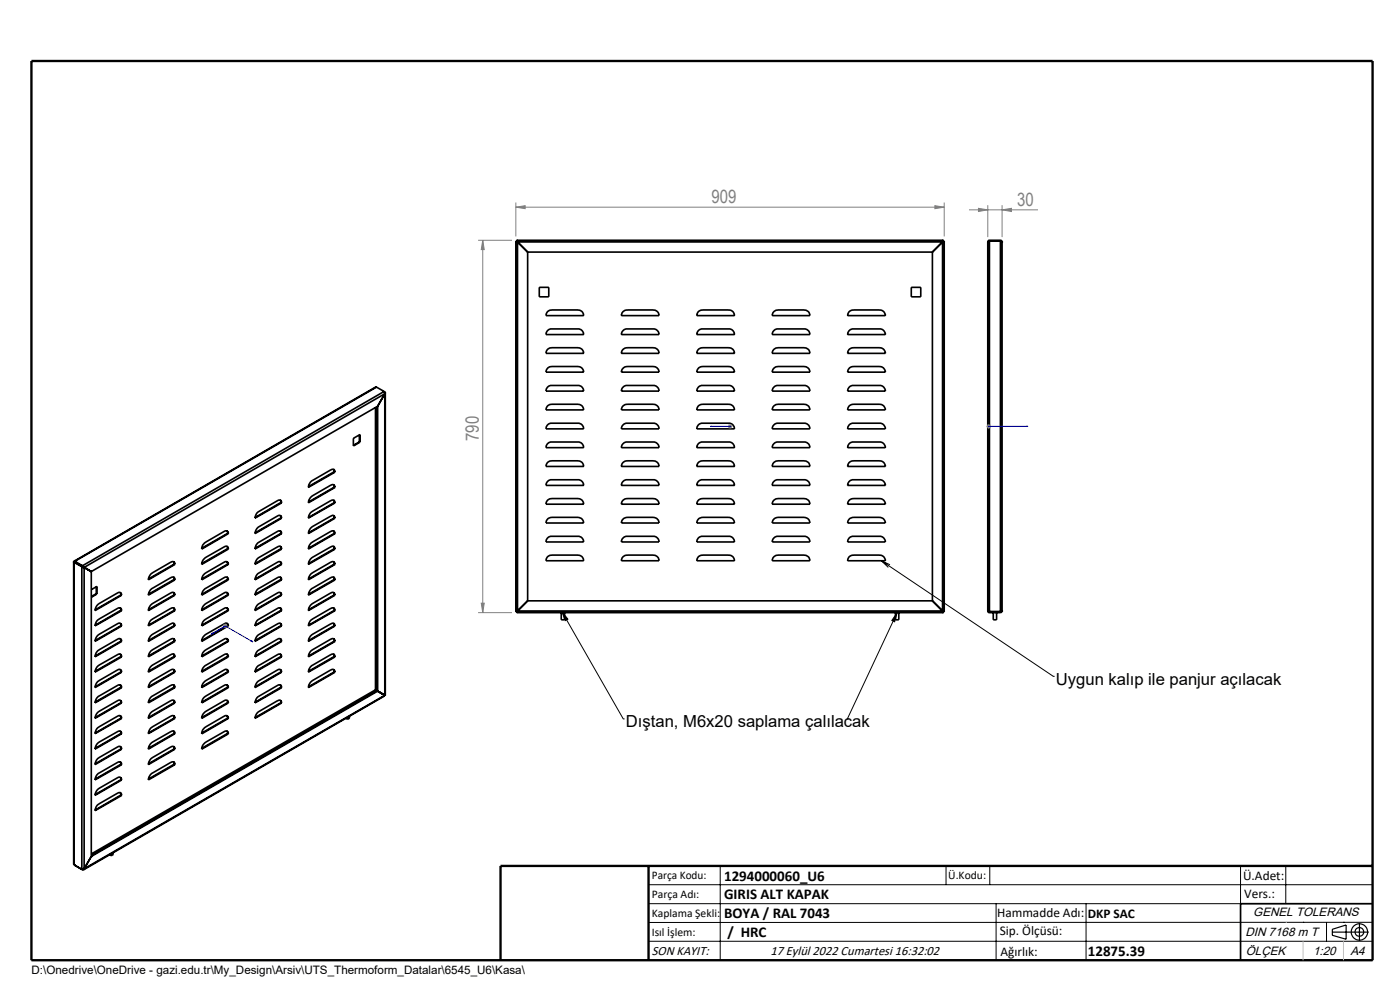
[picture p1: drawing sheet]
<svg xmlns="http://www.w3.org/2000/svg" width="297mm" height="210mm" viewBox="0 0 297 210" stroke-linecap="round" stroke-linejoin="round" font-family="sans-serif">
<g fill="none" stroke="#000" stroke-width=".35">
<path d="M109.4 51.1l.4 .2M109.4 51.1v78.6M109.4 51.1h.2M109.6 51.1l.2 .2M109.6 51l.2 .3M109.6 51v.1M109.6 51h90.5M109.8 51.3v78.3M109.8 51.3l2.1 2.2M109.8 51.3h90.2M111.9 53.5v74M111.9 53.5h85.9"/>
<path d="M197.8 53.5v74M200 51.3v78.3M200 51.3l-2.2 2.2M200.1 51.1l-.1 .2M200.1 51l-.1 .3M200.1 51v.1M200.1 51.1h.2M200.3 51.1l-.3 .2M200.3 51.1v78.6M209.5 51.3v78.3M209.9 51.1l-.4 .2M209.9 51.1l-.1 .1"/>
<path d="M209.9 51l-.4 .3M209.9 51.1h2.3M209.9 51h2.3M209.9 51v79M212.2 51.1l.4 .2M212.2 51l.4 .3M212.2 51.1l.1 .1M212.2 51v79M212.6 51.3h.1M212.6 51.3v78.3M114.4 61h2v2h-2zM116.1 74.2l.5-.4h.4h5.6a1.19 1.19 0 0 1 1.2 1.2h-8z"/>
<path d="M116.1 66.2l.5-.4 .4-.1h5.6a1.19 1.19 0 0 1 1.2 1.2h-8zM116.2 78l.8-.3h5.6a1.19 1.19 0 0 1 1.2 1.2h-8zM116.2 70.1l.6-.3h5.8a1.19 1.19 0 0 1 1.2 1.2h-8l.1-.5zM132.1 74.2l.5-.4h.4h5.6a1.19 1.19 0 0 1 1.2 1.2h-8zM132.1 66.2l.5-.4 .4-.1h5.6a1.19 1.19 0 0 1 1.2 1.2h-8zM132.3 78l.7-.3h5.6a1.19 1.19 0 0 1 1.2 1.2h-8l.2-.6zM132.3 70.1l.5-.3h5.8a1.19 1.19 0 0 1 1.2 1.2h-8l.2-.6zM148.1 74.2l.9-.4h5.6a1.19 1.19 0 0 1 1.2 1.2h-8zM148.1 66.2l.9-.5h5.6a1.19 1.19 0 0 1 1.2 1.2h-8zM148.2 78l.8-.3h5.6a1.19 1.19 0 0 1 1.2 1.2h-8zM148.2 70.1l.6-.3h5.8a1.19 1.19 0 0 1 1.2 1.2h-8l.1-.5zM164.1 74.2l.5-.4h.4h5.6a1.19 1.19 0 0 1 1.2 1.2h-8z"/>
<path d="M164.1 66.2l.5-.4 .4-.1h5.6a1.19 1.19 0 0 1 1.2 1.2h-8zM164.3 78l.7-.3h5.6a1.19 1.19 0 0 1 1.2 1.2h-8l.2-.6zM164.3 70.1l.5-.3h5.8a1.19 1.19 0 0 1 1.2 1.2h-8l.2-.6zM180.1 74.2l.9-.4h5.6a1.19 1.19 0 0 1 1.2 1.2h-8zM180.1 66.2l.9-.5h5.6a1.19 1.19 0 0 1 1.2 1.2h-8zM180.2 78l.8-.3h5.6a1.19 1.19 0 0 1 1.2 1.2h-8zM180.2 70.1l.6-.3h5.8a1.19 1.19 0 0 1 1.2 1.2h-8l.1-.5zM193.3 61h2v2h-2zM70.7 99.5l.2 .5M75 93l1.4-.8v1.6l-1.4 .8zM76.2 93.7l.2 .1M76.2 93.7l-1.2 .8"/>
<path d="M76.2 92.2v1.5M79.7 86.4v59.9M79.9 82.1l-64.1 36.9M79.9 82.1l-64 37M79.9 82.1l1.6 .9M79.9 86.3v60.2M80 86.2v60.3M80.1 86.2h.1M80.1 86.2l-60.7 35M80.1 86.2v60.4M81.5 83l.1 .5M81.5 83l-64 37"/>
<path d="M81.5 83l.1 .1M81.6 83.5h.1M81.6 83.1v.4M81.6 83.5l-63.7 36.9M81.6 83.5l-1.5 2.7M81.6 83.5v64M81.6 83.1v.1M81.7 83.3l-.1 64.2M116.2 98l.8-.3h5.6a1.19 1.19 0 0 1 1.2 1.2h-8zM116.2 94l.6-.2h5.8a1.19 1.19 0 0 1 1.2 1.2h-8l.1-.5zM116.2 90.1l.6-.3h5.8a1.19 1.19 0 0 1 1.2 1.2h-8l.1-.5zM116.2 86l.8-.2h5.6a1.19 1.19 0 0 1 1.2 1.2h-8z"/>
<path d="M116.2 82l.6-.2h5.8a1.19 1.19 0 0 1 1.2 1.2h-8l.1-.5zM132.3 98l.7-.3h5.6a1.19 1.19 0 0 1 1.2 1.2h-8l.2-.6zM132.3 94l.5-.2h5.8a1.19 1.19 0 0 1 1.2 1.2h-8l.2-.6zM132.3 90.1l.5-.3h5.8a1.19 1.19 0 0 1 1.2 1.2h-8l.2-.6zM132.3 86l.7-.2h5.6a1.19 1.19 0 0 1 1.2 1.2h-8l.2-.6zM132.3 82l.5-.2h5.8a1.19 1.19 0 0 1 1.2 1.2h-8l.2-.6zM148.2 98l.8-.3h5.6a1.19 1.19 0 0 1 1.2 1.2h-8zM148.2 94l.6-.2h5.8a1.19 1.19 0 0 1 1.2 1.2h-8l.1-.5zM148.2 90.1l.6-.3h5.8a1.19 1.19 0 0 1 1.2 1.2h-8l.1-.5zM148.2 86l.8-.2h5.6a1.19 1.19 0 0 1 1.2 1.2h-8zM148.2 82l.6-.2h5.8a1.19 1.19 0 0 1 1.2 1.2h-8l.1-.5zM164.1 98.2l.5-.4 .4-.1h5.6a1.19 1.19 0 0 1 1.2 1.2h-8z"/>
<path d="M164.1 94.2l.7-.4h5.8a1.19 1.19 0 0 1 1.2 1.2h-8zM164.1 86.2l.5-.4h.4h5.6a1.19 1.19 0 0 1 1.2 1.2h-8zM164.3 90.1l.5-.3h5.8a1.19 1.19 0 0 1 1.2 1.2h-8l.2-.6zM164.3 82l.5-.2h5.8a1.19 1.19 0 0 1 1.2 1.2h-8l.2-.6zM180.2 98l.8-.3h5.6a1.19 1.19 0 0 1 1.2 1.2h-8zM180.2 94l.6-.2h5.8a1.19 1.19 0 0 1 1.2 1.2h-8l.1-.5zM180.2 90.1l.6-.3h5.8a1.19 1.19 0 0 1 1.2 1.2h-8l.1-.5zM180.2 86l.8-.2h5.6a1.19 1.19 0 0 1 1.2 1.2h-8zM180.2 82l.6-.2h5.8a1.19 1.19 0 0 1 1.2 1.2h-8l.1-.5zM15.6 119.2l.1 64.3M15.7 119.1v.2M15.7 119.3l1.7 .9"/>
<path d="M15.7 119.3v64.2M15.7 119.1l.2 .1M15.8 119.2h.1M15.9 119.2h.1M15.9 119.1l-.1-.1-.1 .1M15.9 119.2l-.2 .1M15.9 119.2l1.6 .9M15.9 119.1v.1M15.9 119.1l1.6 .9M36.8 119.2l.2 .5M37 119.7l-5.5 3.1M37 119.7h.1"/>
<path d="M43.2 118.6l.4-.4 4-2.2a.51 .51 0 0 1 .6-.1 .51 .51 0 0 1 .2 .6l-5.6 3.2zM43.4 115.2l4.2-2.5a.52 .52 0 0 1 .6 0 .52 .52 0 0 1 .2 .5l-5.6 3.3 .2-.8zM48.1 112.6l.2 .5M48.1 115.9l.2 .5M48.1 119.2l.2 .5M48.3 119.7l-5.5 3.1M48.3 113.1l.1 .1M48.3 113.1l-5.5 3.2M48.3 116.4l.1 .1M48.3 116.4l-5.5 3.1M48.3 119.7h.1M54.5 118.6l4.4-2.6a.51 .51 0 0 1 .6-.1 .51 .51 0 0 1 .3 .6l-5.7 3.2z"/>
<path d="M54.5 112.1l4.4-2.7a.53 .53 0 0 1 .6 0 .53 .53 0 0 1 .3 .5l-5.7 3.3zM54.5 108.8l4.4-2.6a.51 .51 0 0 1 .6-.1 .51 .51 0 0 1 .3 .6l-5.7 3.2zM54.6 115.2l4.3-2.5a.53 .53 0 0 1 .6 0 .53 .53 0 0 1 .3 .5l-5.7 3.3 .2-.8zM59.4 106.1l.2 .5M59.4 109.4l.2 .4M59.4 112.6l.2 .5M59.4 115.9l.2 .5M59.4 119.2l.2 .5M59.6 113.1l-5.5 3.2M59.6 109.8l-5.5 3.2M59.6 116.4l-5.5 3.1M59.6 106.6l.2 .1"/>
<path d="M59.6 106.6l-5.5 3.2M59.6 109.8l.2 .1M59.6 113.1l.2 .1M59.6 116.4l.2 .1M59.6 119.7h.2M59.6 119.7l-5.5 3.1M66 118.5l4.2-2.5a.53 .53 0 0 1 .6-.1 .53 .53 0 0 1 .3 .6l-5.7 3.2 .1-.5zM66 115.2l4.2-2.5a.55 .55 0 0 1 .6 0 .55 .55 0 0 1 .3 .5l-5.7 3.3 .1-.6zM66 112l4.2-2.5a.52 .52 0 0 1 .6-.1 .52 .52 0 0 1 .3 .5l-5.7 3.3 .1-.6zM66 108.7l4.2-2.5a.55 .55 0 0 1 .6-.1 .55 .55 0 0 1 .3 .6l-5.7 3.2 .1-.5zM66 105.4l4.2-2.5a.55 .55 0 0 1 .6-.1 .55 .55 0 0 1 .3 .6l-5.7 3.3 .1-.6zM66 102.2l4.2-2.5a.53 .53 0 0 1 .6-.1 .53 .53 0 0 1 .3 .5l-5.7 3.3 .1-.6z"/>
<path d="M70.7 102.8l.2 .5M70.7 106.1l.2 .5M70.7 109.4l.2 .4M70.7 112.6l.2 .5M70.7 115.9l.2 .5M70.7 119.2l.2 .5M70.9 103.3l-5.5 3.2M70.9 119.7l-5.5 3.1M70.9 113.1l-5.5 3.2M70.9 100l.2 .1M70.9 100l-5.5 3.2M70.9 116.4l-5.5 3.1"/>
<path d="M70.9 103.3l.2 .1M70.9 106.6l.2 .1M70.9 106.6l-5.5 3.2M70.9 109.8l.2 .1M70.9 109.8l-5.5 3.2M70.9 113.1l.2 .1M70.9 116.4l.2 .1M70.9 119.7h.2M116.2 118l.8-.3h5.6a1.19 1.19 0 0 1 1.2 1.2h-8zM116.2 114l.6-.2h5.8a1.19 1.19 0 0 1 1.2 1.2h-8l.1-.5zM116.2 110l.8-.3h5.6a1.19 1.19 0 0 1 1.2 1.2h-8zM116.2 106l.8-.2h5.6a1.19 1.19 0 0 1 1.2 1.2h-8l.1-.5z"/>
<path d="M116.2 102.1l.6-.3h5.8a1.19 1.19 0 0 1 1.2 1.2h-8l.1-.5zM132.3 118l.7-.3h5.6a1.19 1.19 0 0 1 1.2 1.2h-8l.2-.6zM132.3 114l.5-.2h5.8a1.19 1.19 0 0 1 1.2 1.2h-8l.2-.6zM132.3 110l.7-.3h5.6a1.19 1.19 0 0 1 1.2 1.2h-8l.2-.6zM132.3 106l.7-.2h5.6a1.19 1.19 0 0 1 1.2 1.2h-8l.2-.6zM132.3 102.1l.5-.3h5.8a1.19 1.19 0 0 1 1.2 1.2h-8l.2-.6zM148.2 118l.8-.3h5.6a1.19 1.19 0 0 1 1.2 1.2h-8zM148.2 114l.6-.2h5.8a1.19 1.19 0 0 1 1.2 1.2h-8l.1-.5zM148.2 110l.8-.3h5.6a1.19 1.19 0 0 1 1.2 1.2h-8zM148.2 106l.8-.2h5.6a1.19 1.19 0 0 1 1.2 1.2h-8l.1-.5zM148.2 102.1l.6-.3h5.8a1.19 1.19 0 0 1 1.2 1.2h-8l.1-.5zM164.1 118.2l.5-.4 .4-.1h5.6a1.19 1.19 0 0 1 1.2 1.2h-8z"/>
<path d="M164.1 114.2l.7-.4h5.8a1.19 1.19 0 0 1 1.2 1.2h-8zM164.1 102.2l.7-.4h5.8a1.19 1.19 0 0 1 1.2 1.2h-8zM164.3 110l.7-.3h5.6a1.19 1.19 0 0 1 1.2 1.2h-8l.2-.6zM164.3 106l.7-.2h5.6a1.19 1.19 0 0 1 1.2 1.2h-8l.2-.6zM180.1 118.2l.9-.5h5.6a1.19 1.19 0 0 1 1.2 1.2h-8zM180.1 114.2l.7-.4h5.8a1.19 1.19 0 0 1 1.2 1.2h-8zM180.2 110l.8-.3h5.6a1.19 1.19 0 0 1 1.2 1.2h-8zM180.2 106l.8-.2h5.6a1.19 1.19 0 0 1 1.2 1.2h-8l.1-.5zM180.2 102.1l.6-.3h5.8a1.19 1.19 0 0 1 1.2 1.2h-8l.1-.5zM17.4 120.2l.5 .2M17.4 120.2v64.2l.5-.1M17.5 120.1l.2 .2"/>
<path d="M17.5 120l.4 .4M17.5 120.1l-.1 .1M17.5 120v.1M17.7 120.3l.2 .1M17.7 120.3l1.7 .9M17.9 120.4v63.9M19.2 121.2h.2M19.4 121.2v60.5M19.4 125.1l1.2-.7v1.6M20.4 125.9l.2 .1M20.4 125.9l-1 .6M20.4 124.5v1.4"/>
<path d="M20.6 135l.4-.4 4-2.3a.53 .53 0 0 1 .6-.1 .53 .53 0 0 1 .2 .6l-5.7 3.3zM20.6 131.7l4.4-2.7a.51 .51 0 0 1 .6 0 .51 .51 0 0 1 .2 .5l-5.7 3.3zM20.6 126l-1.2 .7M20.7 138.1l4.3-2.5a.53 .53 0 0 1 .6-.1 .53 .53 0 0 1 .2 .6l-5.7 3.2 .3-.7zM20.8 128.2l4.2-2.4a.53 .53 0 0 1 .6-.1 .53 .53 0 0 1 .2 .6l-5.7 3.2 .3-.7zM25.5 125.7l.2 .5M25.5 128.9l.2 .5M25.5 132.2l.2 .5M25.5 135.5l.2 .5M25.5 138.7l.2 .5M25.7 126.2l.1 .1M25.7 126.2l-5.5 3.2"/>
<path d="M25.7 129.4l.1 .1M25.7 129.4l-5.5 3.2M25.7 132.7l.1 .1M25.7 132.7l-5.5 3.2M25.7 136l.1 .1M25.7 136l-5.5 3.2M25.7 139.2l.1 .1M25.7 139.2l-5.5 3.2M31.9 135l.4-.4 4-2.3a.5 .5 0 0 1 .6-.1 .5 .5 0 0 1 .2 .6l-5.6 3.3zM31.9 131.7l4.4-2.7a.52 .52 0 0 1 .6 0 .52 .52 0 0 1 .2 .5l-5.6 3.3zM31.9 128.4l.4-.4 4-2.2a.52 .52 0 0 1 .6-.1 .52 .52 0 0 1 .2 .6l-5.6 3.2zM31.9 125.2l4.4-2.7a.51 .51 0 0 1 .6-.1 .51 .51 0 0 1 .2 .6l-5.6 3.3z"/>
<path d="M32 138.1l4.3-2.5a.52 .52 0 0 1 .6-.1 .52 .52 0 0 1 .2 .6l-5.6 3.2 .1-.5zM32 121.7l4.3-2.5a.52 .52 0 0 1 .6 0 .52 .52 0 0 1 .2 .5l-5.6 3.3 .1-.6zM36.8 122.4l.2 .5M36.8 125.7l.2 .5M36.8 128.9l.2 .6M36.8 132.2l.2 .5M36.8 135.5l.2 .5M36.8 138.7l.2 .5M37 129.5l-5.5 3.1M37 136l-5.5 3.2M37 122.9l.1 .1M37 122.9l-5.5 3.2"/>
<path d="M37 139.2l-5.5 3.2M37 126.2l.1 .1M37 126.2l-5.5 3.2M37 129.5h.1M37 132.7l.1 .1M37 132.7l-5.5 3.2M37 136l.1 .1M37 139.2l.1 .1M43.2 135l.4-.4 4-2.3a.5 .5 0 0 1 .6-.1 .5 .5 0 0 1 .2 .6l-5.6 3.3zM43.2 131.7l4.4-2.7a.52 .52 0 0 1 .6 0 .52 .52 0 0 1 .2 .5l-5.6 3.3zM43.2 128.4l.4-.4 4-2.2a.52 .52 0 0 1 .6-.1 .52 .52 0 0 1 .2 .6l-5.6 3.2zM43.2 125.2l4.4-2.7a.51 .51 0 0 1 .6-.1 .51 .51 0 0 1 .2 .6l-5.6 3.3z"/>
<path d="M43.4 138.1l4.2-2.5a.52 .52 0 0 1 .6-.1 .52 .52 0 0 1 .2 .6l-5.6 3.2 .2-.7zM43.4 121.7l4.2-2.5a.52 .52 0 0 1 .6 0 .52 .52 0 0 1 .2 .5l-5.6 3.3 .2-.7zM48.1 122.4l.2 .5M48.1 125.7l.2 .5M48.1 128.9l.2 .6M48.1 132.2l.2 .5M48.1 135.5l.2 .5M48.1 138.7l.2 .5M48.3 126.2l-5.5 3.2M48.3 136l-5.5 3.2M48.3 122.9l.1 .1M48.3 122.9l-5.5 3.2"/>
<path d="M48.3 139.2l-5.5 3.2M48.3 126.2l.1 .1M48.3 129.5h.1M48.3 129.5l-5.5 3.1M48.3 132.7l.1 .1M48.3 132.7l-5.5 3.2M48.3 136l.1 .1M48.3 139.2l.1 .1M54.5 135l4.4-2.7a.51 .51 0 0 1 .6-.1 .51 .51 0 0 1 .3 .6l-5.7 3.3zM54.5 131.7l4.4-2.7a.53 .53 0 0 1 .6 0 .53 .53 0 0 1 .3 .5l-5.7 3.3zM54.5 128.4l4.4-2.6a.53 .53 0 0 1 .6-.1 .53 .53 0 0 1 .3 .6l-5.7 3.2zM54.5 125.2l4.4-2.7a.51 .51 0 0 1 .6-.1 .51 .51 0 0 1 .3 .6l-5.7 3.3z"/>
<path d="M54.6 138.1l4.3-2.5a.53 .53 0 0 1 .6-.1 .53 .53 0 0 1 .3 .6l-5.7 3.2 .2-.7zM54.6 121.7l4.3-2.5a.53 .53 0 0 1 .6 0 .53 .53 0 0 1 .3 .5l-5.7 3.3 .2-.7zM59.4 122.4l.2 .5M59.4 125.7l.2 .5M59.4 128.9l.2 .6M59.4 132.2l.2 .5M59.4 135.5l.2 .5M59.4 138.7l.2 .5M59.6 129.5l-5.5 3.1M59.6 132.7l-5.5 3.2M59.6 126.2l-5.5 3.2M59.6 122.9l.2 .1"/>
<path d="M59.6 122.9l-5.5 3.2M59.6 126.2l.2 .1M59.6 129.5h.2M59.6 132.7l.2 .1M59.6 136l.2 .1M59.6 136l-5.5 3.2M59.6 139.2l.2 .1M59.6 139.2l-5.5 3.2M66 138.1l4.2-2.5a.55 .55 0 0 1 .6-.1 .55 .55 0 0 1 .3 .6l-5.7 3.2 .1-.5zM66 134.8l4.2-2.5a.52 .52 0 0 1 .6-.1 .52 .52 0 0 1 .3 .6l-5.7 3.3 .1-.6zM66 131.5l4.2-2.5a.55 .55 0 0 1 .6 0 .55 .55 0 0 1 .3 .5l-5.7 3.3 .1-.6zM66 128.3l4.2-2.5a.55 .55 0 0 1 .6-.1 .55 .55 0 0 1 .3 .6l-5.7 3.2 .1-.5z"/>
<path d="M66 125l4.2-2.5a.53 .53 0 0 1 .6-.1 .53 .53 0 0 1 .3 .6l-5.7 3.3 .1-.6zM66 121.7l4.2-2.5a.55 .55 0 0 1 .6 0 .55 .55 0 0 1 .3 .5l-5.7 3.3 .1-.6zM70.7 122.4l.2 .5M70.7 125.7l.2 .5M70.7 128.9l.2 .6M70.7 132.2l.2 .5M70.7 135.5l.2 .5M70.7 138.7l.2 .5M70.9 136l-5.5 3.2M70.9 129.5l-5.5 3.1M70.9 132.7l-5.5 3.2M70.9 122.9l.2 .1"/>
<path d="M70.9 122.9l-5.5 3.2M70.9 126.2l.2 .1M70.9 126.2l-5.5 3.2M70.9 129.5h.2M70.9 132.7l.2 .1M70.9 136l.2 .1M70.9 139.2l.2 .1M70.9 139.2l-5.5 3.2M109.4 129.7h.2M109.6 130h90.5M109.6 129.7v.3M109.8 129.6l-.2 .4"/>
<path d="M109.8 129.6l-.2 .1M109.8 129.6l-.4 .1M109.8 129.6h90.2M111.9 127.5l-2.1 2.1M111.9 127.5h85.9M119.1 130v1.5h.7v-1.5M190 130v1.5h.7v-1.5M197.8 127.5l2.2 2.1M200 129.6l.1 .4M200 129.6l.1 .1M200 129.6l.3 .1M200.1 129.7v.3"/>
<path d="M200.1 129.7h.2M209.5 129.6l.4 .1M209.5 129.6l.4 .4M209.8 129.7h.1M209.9 130h2.3M209.9 129.7h2.3M210.7 130v1.5h.7v-1.5M212.2 129.7h.1M212.6 129.6l-.4 .1M212.6 129.6l-.4 .4M212.6 129.6h.1M20.6 141.5l.4-.4 4-2.3a.51 .51 0 0 1 .6 0 .51 .51 0 0 1 .2 .5l-5.7 3.3z"/>
<path d="M20.7 154.4l4.3-2.5a.53 .53 0 0 1 .6 0 .53 .53 0 0 1 .2 .5l-5.7 3.2 .3-.7zM20.7 147.9l4.3-2.5a.51 .51 0 0 1 .6-.1 .51 .51 0 0 1 .2 .6l-5.7 3.2 .3-.7zM20.7 144.6l4.3-2.5a.53 .53 0 0 1 .6 0 .53 .53 0 0 1 .2 .5l-5.7 3.3 .3-.8zM20.8 157.5l4.2-2.3a.51 .51 0 0 1 .6-.1 .51 .51 0 0 1 .2 .5l-5.7 3.3 .3-.7zM20.8 151l4.2-2.4a.53 .53 0 0 1 .6 0 .53 .53 0 0 1 .2 .5l-5.7 3.3 .3-.7zM25.5 142l.2 .5M25.5 145.3l.2 .5M25.5 148.5l.2 .5M25.5 151.8l.2 .5M25.5 155.1l.2 .5M25.5 158.4l.2 .4M25.7 142.5l.1 .1"/>
<path d="M25.7 142.5l-5.5 3.2M25.7 145.8l.1 .1M25.7 145.8l-5.5 3.1M25.7 149l.1 .1M25.7 149l-5.5 3.2M25.7 152.3l.1 .1M25.7 152.3l-5.5 3.2M25.7 155.6h.1M25.7 155.6l-5.5 3.1M25.7 158.8l.1 .1M25.7 158.8l-5.5 3.2M31.9 157.8l.4-.4 4-2.2a.5 .5 0 0 1 .6-.1 .5 .5 0 0 1 .2 .5l-5.6 3.3z"/>
<path d="M31.9 148l4.4-2.6a.51 .51 0 0 1 .6-.1 .51 .51 0 0 1 .2 .6l-5.6 3.2zM31.9 141.5l.4-.4 4-2.3a.51 .51 0 0 1 .6 0 .51 .51 0 0 1 .2 .5l-5.6 3.3zM32 154.4l4.3-2.5a.52 .52 0 0 1 .6-.1 .52 .52 0 0 1 .2 .6l-5.6 3.2 .1-.5zM32 151.2l4.3-2.6a.52 .52 0 0 1 .6 0 .52 .52 0 0 1 .2 .5l-5.6 3.3 .1-.6zM32 144.6l4.3-2.5a.52 .52 0 0 1 .6-.1 .52 .52 0 0 1 .2 .6l-5.6 3.3 .1-.6zM36.8 142l.2 .5M36.8 145.3l.2 .5M36.8 148.5l.2 .5M36.8 151.8l.2 .5M36.8 155.1l.2 .5M36.8 158.4l.2 .4M37 152.3l-5.5 3.2"/>
<path d="M37 155.6l-5.5 3.1M37 142.5l.1 .1M37 142.5l-5.5 3.2M37 145.8l.1 .1M37 145.8l-5.5 3.1M37 149l.1 .1M37 149l-5.5 3.2M37 152.3l.1 .1M37 155.6h.1M37 158.8l.1 .1M37 158.8l-5.5 3.2M43.2 157.8l.4-.4 4-2.2a.51 .51 0 0 1 .6-.1 .51 .51 0 0 1 .2 .6l-5.6 3.2z"/>
<path d="M43.2 151.3l.4-.4 4-2.3a.52 .52 0 0 1 .6 0 .52 .52 0 0 1 .2 .5l-5.6 3.3zM43.2 148l4.4-2.6a.51 .51 0 0 1 .6-.1 .51 .51 0 0 1 .2 .6l-5.6 3.2zM43.2 144.8l.4-.4 4-2.3a.52 .52 0 0 1 .6-.1 .52 .52 0 0 1 .2 .6l-5.6 3.3v-.4zM43.2 141.5l4.4-2.7a.51 .51 0 0 1 .6 0 .51 .51 0 0 1 .2 .5l-5.6 3.3zM43.4 154.4l4.2-2.5a.52 .52 0 0 1 .6-.1 .52 .52 0 0 1 .2 .6l-5.6 3.3 .2-.8zM48.1 142l.2 .5M48.1 145.3l.2 .5M48.1 148.5l.2 .5M48.1 151.8l.2 .5M48.1 155.1l.2 .5M48.3 142.5l-5.5 3.2M48.3 152.3l-5.5 3.2"/>
<path d="M48.3 155.6l-5.5 3.1M48.3 142.5l.1 .1M48.3 145.8l.1 .1M48.3 145.8l-5.5 3.2M48.3 149l.1 .1M48.3 149l-5.5 3.2M48.3 152.3l.1 .1M48.3 155.6l.1 .1M54.5 148l4.4-2.6a.51 .51 0 0 1 .6-.1 .51 .51 0 0 1 .3 .6l-5.7 3.2zM54.5 144.8l4.4-2.7a.53 .53 0 0 1 .6 0 .53 .53 0 0 1 .3 .5l-5.7 3.3zM54.5 141.5l4.4-2.7a.51 .51 0 0 1 .6 0 .51 .51 0 0 1 .3 .5l-5.7 3.3zM54.6 151.2l4.3-2.6a.53 .53 0 0 1 .6 0 .53 .53 0 0 1 .3 .5l-5.7 3.3 .2-.7z"/>
<path d="M59.4 142l.2 .5M59.4 145.3l.2 .5M59.4 148.5l.2 .5M59.6 149l-5.5 3.2M59.6 142.5l-5.5 3.2M59.6 142.5l.2 .1M59.6 145.8l.2 .1M59.6 145.8l-5.5 3.2M59.6 149l.2 .1M66 144.6l4.2-2.5a.55 .55 0 0 1 .6-.1 .55 .55 0 0 1 .3 .6l-5.7 3.3 .1-.6zM66 141.3l4.2-2.5a.53 .53 0 0 1 .6 0 .53 .53 0 0 1 .3 .5l-5.7 3.3 .1-.6zM70.7 142l.2 .5"/>
<path d="M70.9 142.5l.2 .1M70.9 142.5l-5.5 3.2M74.1 151.9l-.1 .6h-.4l-.2-.1M79.7 146.3l.2 .2M79.7 146.3l-60.3 34.8M79.9 146.5l-60.5 34.9M79.9 146.5h.1M79.9 146.5l1.6 .9M80 146.5l.1 .1M80 146.5l-60.6 35M80 146.5l1.5 .9M80.1 146.6l-60.7 35.1"/>
<path d="M80.1 146.6l1.5 .9M81.5 147.4h.1M81.5 147.4l.1 .1M81.6 147.5l-63.9 37M81.6 147.5l-63.7 36.8M20.6 170.9l4.4-2.7a.51 .51 0 0 1 .6 0 .51 .51 0 0 1 .2 .5l-5.7 3.3zM20.7 160.9l4.3-2.5a.53 .53 0 0 1 .6 0 .53 .53 0 0 1 .2 .5l-5.7 3.3 .3-.7zM20.8 167.3l4.2-2.3a.53 .53 0 0 1 .6-.1 .53 .53 0 0 1 .2 .5l-5.7 3.3 .3-.7zM20.8 164.1l4.2-2.4a.51 .51 0 0 1 .6-.1 .51 .51 0 0 1 .2 .6l-5.7 3.2 .3-.7zM25.5 161.6l.2 .5M25.5 164.9l.2 .5M25.5 168.1l.2 .5"/>
<path d="M25.7 162.1l.1 .1M25.7 162.1l-5.5 3.2M25.7 165.4h.1M25.7 165.4l-5.5 3.1M25.7 168.6l.1 .1M25.7 168.6l-5.5 3.2M32 164.2l4.3-2.5a.51 .51 0 0 1 .6-.1 .51 .51 0 0 1 .2 .6l-5.6 3.2 .1-.5zM32 160.9l4.3-2.5a.52 .52 0 0 1 .6 0 .52 .52 0 0 1 .2 .5l-5.6 3.3 .1-.6zM36.8 161.6l.2 .5M37 162.1l.1 .1M37 162.1l-5.5 3.2M15.7 183.5l1.8 1"/>
<path d="M15.9 183.5h.1M17.5 184.4v.1M17.9 184.3h.1M17.9 184.3l-.2 .2h-.2M19.4 181.7h.1M19.4 181.7l-1.5 2.6M24 180.9v.4a.4 .4 0 0 1-.7 0M291.2 191.7h-28v12"/>
</g>
<g fill="none" stroke="#000" stroke-width=".21">
<path d="M187 118.9l36.4 24.6M187 118.9l1.8 .9M187 118.9l1.5 1.5M119.2 129.7l1.3 1.6-.6 .3zM119.2 129.7l13 22.8M190.3 130l-.5 1.9-.6-.3zM190.3 130l-10.6 22.5M132.2 152.5h.1M179.7 152.5h.1M223.4 143.5h.1M137.6 187.7h153.6M137.6 191.7h153.6"/>
<path d="M137.6 199.7h153.6M152.8 183.7v20M200.7 183.7v4M210 183.7v4M211.3 191.7v12M230.4 191.7v12M263.2 183.7v20M272.8 183.7v8M276.4 195.6h.1M281.4 195.6v4.1M285 195.6h.1M291.2 195.6l-153.6 .1"/>
</g>
<g fill="none" stroke="#000" stroke-width=".25">
<path d="M282.6 197.7h7.8M282.6 197.1l3-.9v3l-3-.8zM288.4 195.8v3.8M106.2 203.7h185"/>
<circle cx="288.4" cy="197.7" r="1.74"/>
<circle cx="288.4" cy="197.7" r=".93"/>
</g>
<path d="M150.7 90.4h4.2M150.7 90.4h.4h-.4M154.8 90.4h.2zM154.9 90.4h.1M209.7 90.4h.2zM209.8 90.4h.1M209.8 90.4h8.3M218.1 90.4h-.4h.4M44.8 134.5l3-1.7 5.9 3.4M44.8 134.5l.2-.2h.2zM53.3 136h.1l.3 .2z" fill="none" stroke="#00f" stroke-width=".21"/>
<g fill="none" stroke="#808080" stroke-width=".21">
<path d="M101.4 51h7.2M102.4 51l.3 1.9h-.6zM102.4 51v79M109.4 43.9l2-.3v.7zM109.4 43v7.2M109.4 43.9h90.9M198.3 43.6l2 .3-2 .4zM200.3 43v7.2M205.6 44.5h14.6M207.6 44.2l1.9 .3-1.9 .4zM209.5 43.5v6.8M212.6 44.5l2-.3v.7z"/>
<path d="M212.6 43.5v6.8M154.4 90.4h1M154.5 90.1l.7 .7M154.9 89.9v1.1M155.2 90.1l-.7 .7M209.3 90.4h1M209.4 90.1l.7 .7M209.8 89.9v1.1M210.1 90.1l-.7 .7M47.3 132.8h1M47.4 132.4l.7 .7M47.8 132.3v1"/>
<path d="M48.1 132.4l-.7 .7M101.4 130h7.2M102.1 127.9h.6l-.3 2.1z"/>
</g>
<path d="M6.7 12.9h284.5v190.8h-284.5zM137.6 183.7v20M291.2 183.7h-185v20" fill="none" stroke="#000" stroke-width=".5"/>
<path d="M276.4 199.7v4M285 199.7v4" fill="none" stroke="#c0c0c0" stroke-width=".21"/>
<path d="M272.8 195.6h.1" fill="none" stroke="#c0c0c0" stroke-width=".25"/>
<path d="M190.3 130l-.5 1.9-.6-.3zM119.2 129.7l1.3 1.6-.6 .3z" fill="#000"/>
<g fill="#00f">
<path d="M150.7 90.4h.4zM154.8 90.4h.2z"/>
<path d="M209.7 90.4h.2zM217.7 90.4h.4z"/>
<path d="M44.8 134.5l.2-.2h.2zM53.3 136h.1l.3 .2z"/>
</g>
<g fill="#808080">
<path d="M109.4 43.9l2-.3v.7zM198.3 43.6l2 .3-2 .4z"/>
<path d="M102.4 51l.3 1.9h-.6zM102.1 127.9h.6l-.3 2.1z"/>
<path d="M207.6 44.2l1.9 .3-1.9 .4zM212.6 44.5l2-.3v.7z"/>
</g>
<g font-size="3.9" fill="#808080">
<text x="151" y="43.1">909</text>
<text x="215.8" y="43.6">30</text>
<text x="101.6" y="93.6" transform="rotate(-90 101.6 93.6)">790</text>
</g>
<g font-size="3.5">
<text x="224" y="145.3">Uygun kalıp ile panjur açılacak</text>
<text x="132.8" y="154.3">Dıştan, M6x20 saplama çalılacak</text>
</g>
<g font-size="3.2">
<text x="153.6" y="190.8">GIRIS ALT KAPAK</text>
<text x="153.6" y="186.8">1294000060_U6</text>
<text x="153.6" y="194.8">BOYA / RAL 7043</text>
<text x="154.3" y="198.8">/ HRC</text>
<text x="230.8" y="202.8">12875.39</text>
</g>
<g font-size="2.8">
<text x="263.7" y="186.7">Ü.Adet:</text>
<text x="263.9" y="190.5">Vers.:</text>
<text x="211.5" y="194.5">Hammadde Adı:</text>
<text x="230.8" y="194.7">DKP SAC</text>
<text x="138.3" y="202.6">SON KAYIT:</text>
<text x="163.5" y="202.6">17 Eylül 2022 Cumartesi 16:32:02</text>
<text x="212.1" y="198.4">Sip. Ölçüsü:</text>
<text x="212.2" y="202.7">Ağırlık:</text>
</g>
<g font-size="2.6">
<text x="265.9" y="194.4">GENEL TOLERANS</text>
<text x="264.2" y="198.5">DIN 7168 m T</text>
<text x="264.3" y="202.6">ÖLÇEK</text>
<text x="278.5" y="202.6">1:20</text>
<text x="286.5" y="202.6">A4</text>
</g>
<g font-size="2.5">
<text x="138.3" y="186.4">Parça Kodu:</text>
<text x="138.3" y="190.5">Parça Adı:</text>
<text x="201.2" y="186.5">Ü.Kodu:</text>
<text x="138.3" y="194.5">Kaplama Şekli:</text>
<text x="138.3" y="198.6">Isıl İşlem:</text>
<text x="6.7" y="206.7">D:\Onedrive\OneDrive - gazi.edu.tr\My_Design\Arsiv\UTS_Thermoform_Datalar\6545_U6\Kasa\</text>
</g>
</svg>
